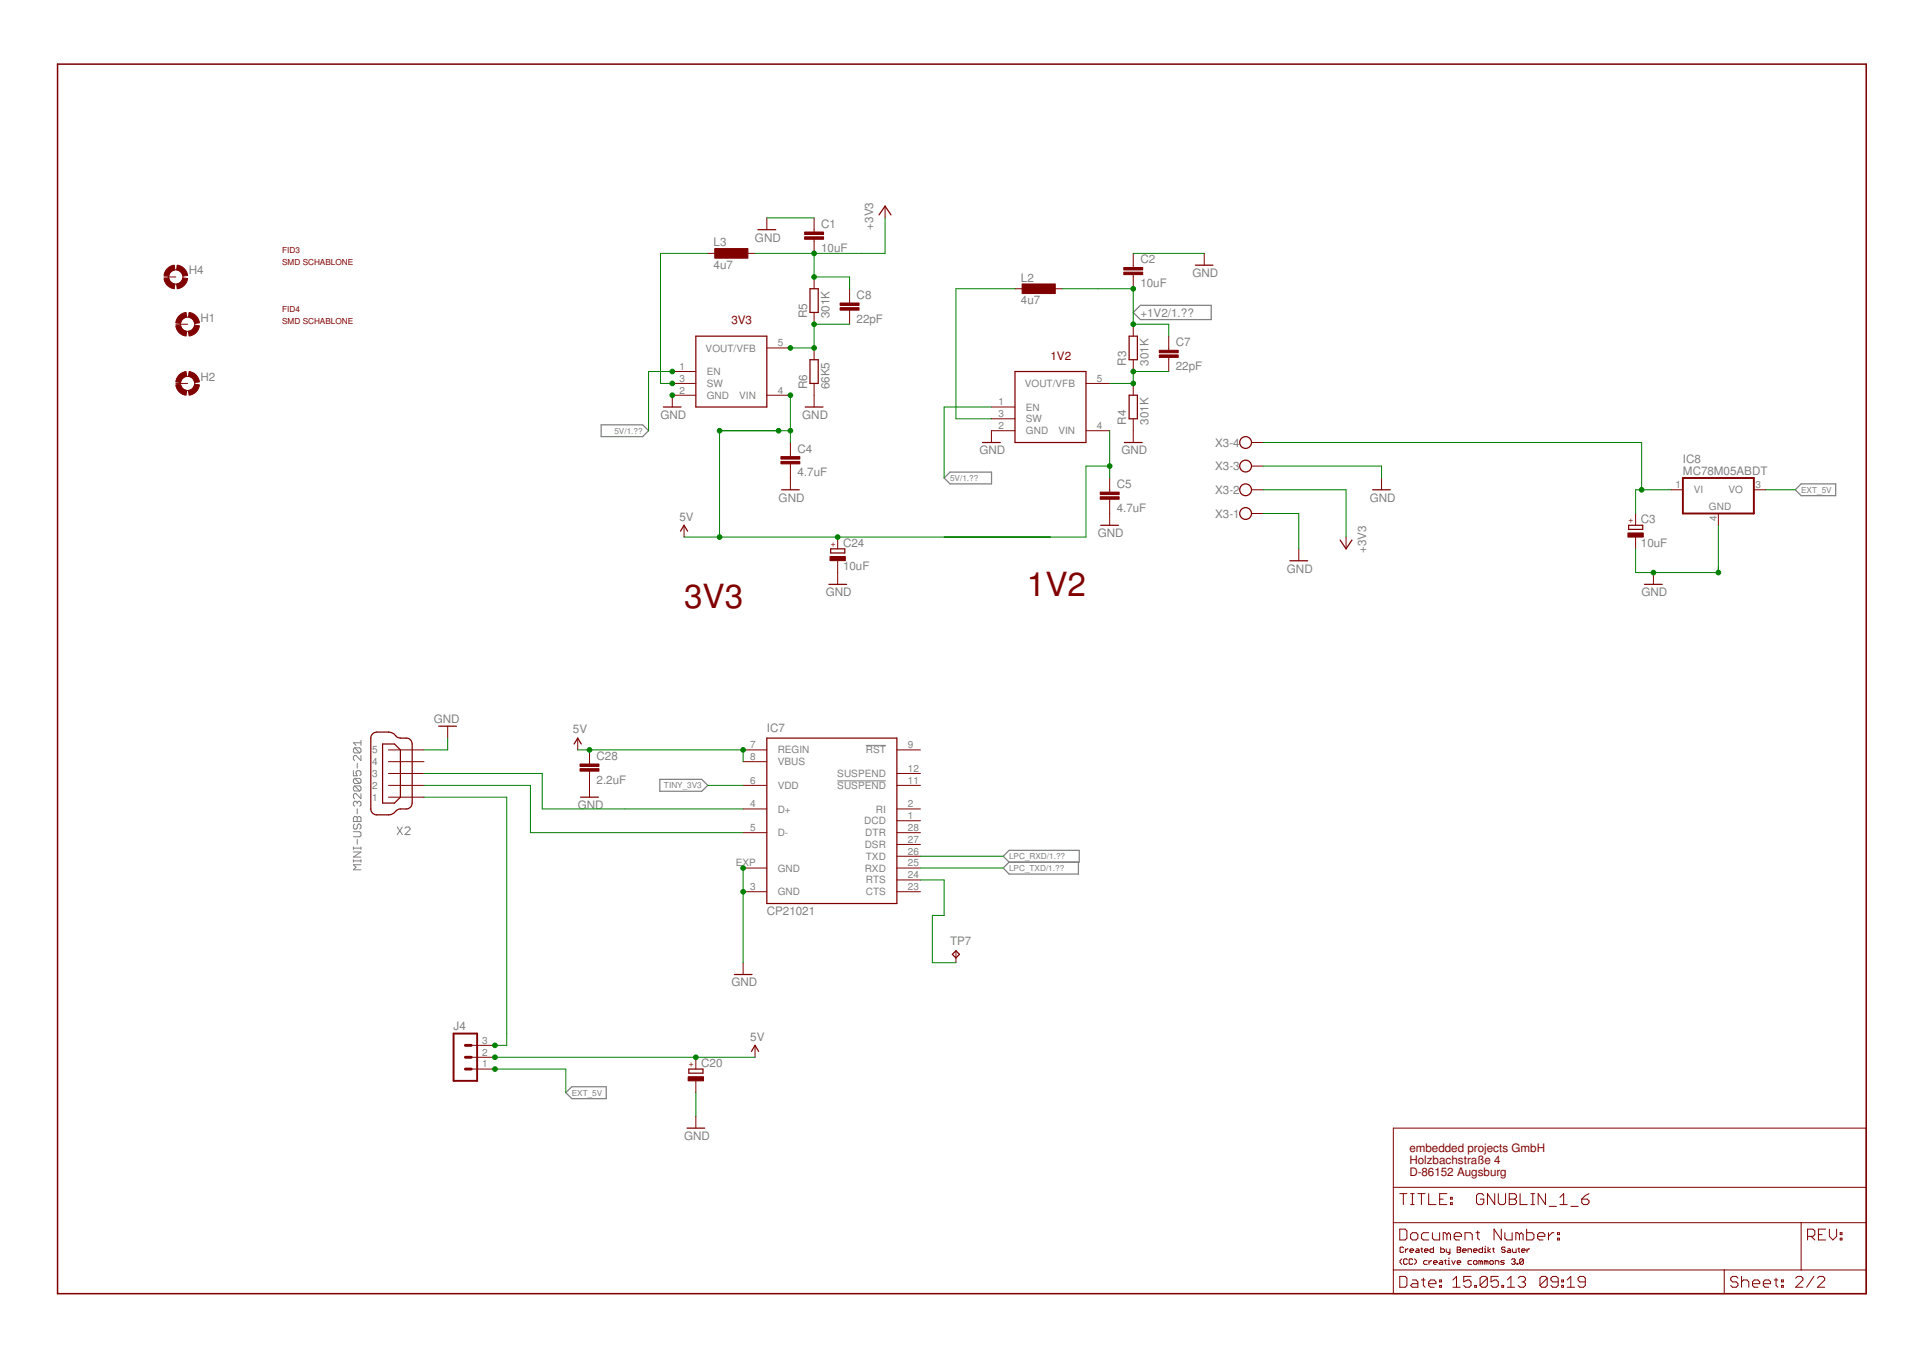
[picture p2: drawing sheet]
<svg xmlns="http://www.w3.org/2000/svg" width="297mm" height="210mm" viewBox="0 0 297 210" stroke-linecap="round" stroke-linejoin="round" font-family="sans-serif">
<g fill="none" stroke="#808080" stroke-width=".15">
<path d="M54.6 119v.8h.6l-.2-.4v-.2l.2-.2h.4l.2 .2v.4l-.2 .2M54.8 115.5h.8l.2 .2v.4l-.2 .2M54.8 115.5l-.2 .2v.4l.2 .2h.8M54.8 115.5l.8 .8M55.2 117.9v.7M55.8 114.3v.8M55.8 116.7v.8l-.8-.8h-.2l-.2 .2v.4l.2 .2M55.8 114.7h-1.2l.4 .4M133.7 115.1h3.1M54.6 126.3l.2-.2h.2l.2 .2 .2-.2h.2l.2 .2v.6h-1.2zM54.6 128.5h1l.2 .2v.4l-.2 .1h-1M54.6 133h1.2"/>
<path d="M54.6 130.8v.4M54.6 132.8v.4M54.6 131.6h1.2l-1.2 .8h1.2M54.6 131h1.2M54.8 120.2h.8l.2 .2v.4l-.2 .2M54.8 121.4h.8l.2 .2v.4l-.2 .2M54.8 127.3l-.2 .2v.4l.2 .2h.2l.2-.2v-.4l.2-.2h.2l.2 .2v.4l-.2 .2M54.8 120.2l-.2 .2v.4l.2 .2h.8M54.8 121.4l-.2 .2v.4l.2 .2h.8M54.8 121.4l.8 .8M54.8 120.2l.8 .8M55.2 124l.2-.2h.2l.2 .2v.3l-.2 .2"/>
<path d="M55.2 124l-.2-.2h-.2l-.2 .2v.3l.2 .2M55.2 124v.1M55.2 124.9v.8M55.2 126.3v.6M55.2 129.6v.8M55.8 133.6h-1.2l.4 .3-.4 .4h1.2M55.8 122.6v.8l-.8-.8h-.2l-.2 .2v.4l.2 .2M55.8 130.8v.4M55.8 132.8v.4M61.4 127.7l.7 1.2M62.1 127.7l-.7 1.2M62.5 127.9l.2-.2h.4l.2 .2v.2l-.8 .8h.8"/>
<path d="M129.3 120.6h7.5"/>
</g>
<path d="M175 48.3l1.1-1.1h11v2.2h-11zM92.9 65.6h6.4l.9 .9-.9 .9h-6.4zM145.8 73.8l.9-.9h6.5v1.8h-6.5zM278.2 74.7h5.3v1.9h-5.3l-.9-1zM101.9 120.4h6.5l.9 .9-.9 .9h-6.5zM155 132.2l.9-.9h10.8v1.9h-10.8zM155.9 133.2l-.9 .9 .9 .9h10.7v-1.8M87.4 168.8l.9-.9h5.3v1.8h-5.3z" fill="none" stroke="#808080" stroke-width=".19"/>
<g fill="none" stroke="#800000" stroke-width=".15">
<path d="M109.3 39.1h1.8M114.8 39.1h1.8M118.4 33.7v1.8M125.8 33.7v2.1M125.8 36.9v2.2M136.7 31.8v1.9M175 39.1v2.2M186 39.1v1.9M25.3 42.8h1.9M27.2 59.2h1.8M27.2 50.1h1.8M103.8 57.4h3.7"/>
<path d="M103.8 59.2h3.7M118.4 53.7h3.7M125.8 42.8v1.8M125.8 48.3v1.8M125.8 53.7v1.9M125.8 59.2v3.7M131.2 44.6v2.2M131.2 47.9v2.2M156.8 44.6h1.8M162.3 44.6h1.8M167.7 59.2h3.7M175 42.4v2.2"/>
<path d="M175 50.1v1.8M175 55.6v1.8M175 59.2v1.8M180.5 51.9v2.2M180.5 55.2v2.2M107.5 61h-3.7v1.9M118.4 61h3.7M122.1 68.3v2.2M122.1 71.6v4M153.1 62.9h3.7M153.1 64.7h3.7M156.8 66.5h-3.7v1.8"/>
<path d="M167.7 66.5h3.7M171.4 73.8v2.2M171.4 77.1v4M175 64.7v3.6M193.3 79.3h1.8M193.3 75.6h1.8M193.3 72h1.8M193.3 68.3h1.8M213.4 73.8v1.8M252.6 79.3v1.8M258.1 75.6h1.8M265.4 79.3v1.8"/>
<path d="M270.9 75.6h1.8M105.7 81.1v1.9M129.4 83v1.8M129.4 86.6v3.7M200.6 84.8v1.8M207.9 83v1.8M252.6 83v1.8M255.4 88.4v1.9M60 115.8h5.5M60 117.6h5.5M60 119.5h5.5M69.2 112.2v1.8"/>
<path d="M89.2 114v1.8M91.1 115.8v2.2M91.1 119.1v4M114.8 115.8h3.6M114.8 117.6h3.6M138.5 115.8h3.7M138.5 119.5h3.7M60 121.3h5.5M60 123.1h5.5M114.8 121.3h3.6M114.8 137.7h3.6M114.8 124.9h3.6"/>
<path d="M114.8 128.6h3.6M114.8 134.1h3.6M138.5 121.3h3.7M138.5 137.7h3.7M138.5 124.9h3.7M138.5 128.6h3.7M138.5 126.8h3.7M138.5 130.4h3.7M138.5 132.2h3.7M138.5 134.1h3.7M138.5 135.9h3.7M114.8 148.7v1.8"/>
<path d="M147.7 146.9v1.8M72.8 165.1h3.7M72.8 163.3h3.7M72.8 161.5h3.7M107.5 163.3v1.8M107.5 166.9v1.9M107.5 172.4v1.8M116.6 161.5v1.8M215.2 174.2h73.1v25.6h-73.1zM215.2 188.8h73.1M215.2 196.2h73.1M215.2 183.4h73.1"/>
<path d="M216.2 189.8h.8l.3 .3v1.1l-.3 .3h-.8zM216.2 197.1h.8l.3 .3v1.1l-.3 .3h-.8zM216.2 184.4h1.1M216.5 194.4l-.2 .3v.3l.2 .3M216.8 184.4v1.7M216.8 192.7l-.1-.1h-.3l-.1 .1v.6l.1 .1h.3l.1-.1M217.1 192.9v.5M217.4 194.6l-.2-.2h-.2l-.2 .2v.5l.2 .2h.2l.2-.2M217.5 192.9l-.4 .3M217.8 193.2h.6l-.2-.3h-.3l-.1 .1v.3l.1 .1h.3M217.9 184.4h.5M217.9 186.1h.5"/>
<path d="M218.2 197.7h.5l.3 .3v.8h-.8l-.3-.3 .3-.2h.8M218.2 190.4h.5l.3 .3v.5l-.3 .3h-.5l-.3-.3v-.5zM218.2 184.4v1.7M218.2 194.6l-.1-.2h-.3l-.1 .2v.5l.1 .2h.3l.1-.2M218.5 194.4l.3 .3v.3l-.3 .3M218.8 192.9h.3l.1 .1v.4h-.4l-.2-.1 .2-.1h.4M219 184.4h1.1M219.5 192.9h.3M219.6 197.7h.5M219.6 184.4v1.7M219.6 192.7v.6l.2 .1M219.9 197.4v1.1l.2 .3"/>
<path d="M220 193.2h.6l-.1-.3h-.3l-.2 .1v.3l.2 .1h.3M220.5 194.7h-.5l-.1 .2v.2l.1 .2h.5M220.7 198.3h1.1v-.3l-.3-.3h-.5l-.3 .3v.5l.3 .3h.5M220.7 184.4v1.7h1.1M220.7 190.4h-.8l-.3 .3v.5l.3 .3h.8M220.7 194.7v.6M221.1 194.7l-.4 .3M221.3 190.4v.8l.2 .3h.9v-1.1M221.4 192.6v.8h-.4l-.1-.1v-.3l.1-.1h.4M221.4 195h.6l-.2-.3h-.2l-.2 .2v.2l.2 .2h.2M222.4 198.5h.3v.3h-.3zM222.4 197.7h.3v.3h-.3z"/>
<path d="M222.4 185.2h.5M222.4 194.7h.3l.1 .2v.4h-.4l-.1-.2 .1-.1h.4M222.5 192.6v.8h.5l.1-.1v-.3l-.1-.1h-.5M223.1 194.7h.3M223.3 194.6v.5l.1 .2M223.4 192.9v.4l.1 .1h.5M223.5 184.4h-1.1v1.7h1.1M223.5 190.7l-.3-.3h-.3v1.1M223.5 190.7l.3-.3 .2 .3v.8M223.5 190.7v.8M223.7 195.3h.3M223.7 194.7h.1v.6"/>
<path d="M223.8 194.3v.1M224 192.9v.7l-.3 .1M224 185.8h.3v.3h-.3zM224 184.9h.3v.3h-.3zM224.2 194.7l.3 .6 .3-.6M224.4 198.8h1.2M224.4 197.7l.6-.6v1.7M224.6 191h1.1v-.3l-.3-.3h-.5l-.3 .3v.5l.3 .3h.5M225.1 192.6h.4l.1 .1-.1 .3 .1 .3-.1 .1h-.4zM225.1 195h.5l-.1-.3h-.3l-.1 .2v.2l.1 .2h.3M225.1 193h.4M225.9 193.2h.6l-.2-.3h-.2l-.2 .1v.3l.2 .1h.2"/>
<path d="M226.3 191.5v-1.1h.8l.3 .3v.8M226.8 193.4v-.5h.4l.1 .1v.4M227.2 197.1h-1.1v.9l.6-.3h.2l.3 .3v.5l-.3 .3h-.5l-.3-.3M227.3 194.7h-.4l-.1 .2v.2l.1 .2h.4M227.6 193.2h.6l-.2-.3h-.3l-.1 .1v.3l.1 .1h.3M227.7 194.7h.3l.2 .2v.2l-.2 .2h-.3l-.1-.2v-.2zM227.8 198.5h.3v.3h-.3zM228 190.4h.5M228.3 190.1v1.1l.2 .3M228.7 194.9l.2-.2 .1 .2v.4M228.7 194.9l-.3-.2v.6M228.7 194.9v.4"/>
<path d="M229 192.6v.8h-.4l-.2-.1v-.3l.2-.1h.4M229.2 184.6l-.3-.2h-.6l-.2 .2v1.2l.2 .3h.6l.3-.3v-.6h-.6M229.3 193.4h.3M229.3 192.9h.1v.5M229.4 192.5v.1M229.6 194.9l.1-.2 .1 .2v.4M229.6 194.9l-.3-.2v.6M229.6 194.9v.4M229.7 197.4v1.1l-.2 .3h-.6l-.3-.3M229.7 197.4l-.2-.3h-.6l-.3 .3v1.1M229.7 197.4l-1.1 1.1M229.8 192.6v.8"/>
<path d="M230.3 192.9l-.5 .3 .5 .2M230.3 194.7h.2l.2 .2v.2l-.2 .2h-.2l-.2-.2v-.2zM230.5 192.9h.3M230.7 192.7v.6l.1 .1M230.9 184.4v1.7l-1.1-1.7v1.7M231 195.3v-.6h.4l.1 .2v.4M231.4 197.1h-1.1v.9l.6-.3h.2l.3 .3v.5l-.3 .3h-.5l-.3-.3M231.4 184.4v1.4l.3 .3h.6l.3-.3v-1.4M231.9 189.8v1.7l-1.1-1.7v1.7M232 198.5h.3v.3h-.3zM232.4 194.7h-.5l-.1 .2 .6 .2-.2 .2h-.4M232.5 190.4v.8l.2 .3h.9v-1.1"/>
<path d="M232.5 192.7l-.1-.1h-.3l-.2 .1 .2 .3h.3l.1 .2-.1 .2h-.3l-.2-.1M232.8 198.8h1.2M232.8 197.7l.6-.6v1.7M232.9 192.9h.3l.1 .1v.4h-.4l-.1-.1 .1-.1h.4M233.1 184.4h.9l.3 .2v.3l-.3 .3 .3 .3v.3l-.3 .3h-.9zM233.1 185.2h.9M233.5 194.6l.1-.2h.3l.1 .2-.1 .3M233.6 192.9v.4l.2 .1h.4v-.5M233.8 194.9h.1M233.9 194.9l.1 .1-.1 .3h-.3l-.1-.2M234.3 195.1h.2v.2h-.2zM234.5 192.9h.2"/>
<path d="M234.5 197.4l.3-.3h.6l.2 .3v.3l-.2 .3M234.6 192.7v.6l.1 .1M234.7 190.7l-.3-.3h-.3v1.1M234.7 190.7v.8M234.7 190.7l.3-.3 .3 .3v.8M234.8 184.4v1.7h1.1M235 193.2h.6l-.2-.3h-.2l-.2 .1v.3l.2 .1h.2M235.1 198h.3M235.3 194.6l-.1-.2h-.3l-.2 .2v.5M235.3 194.6v.5l-.1 .2h-.3l-.2-.2M235.3 194.6l-.6 .5M235.4 198l.2 .3v.2l-.2 .3h-.6l-.3-.3"/>
<path d="M235.8 189.8v1.7h.9l.2-.3v-.5l-.2-.3h-.9M235.9 192.9v.5M236.3 192.9h-.2l-.2 .3M236.5 184.4h.5M236.5 186.1h.5M236.8 184.4v1.7M237.5 191h1.1v-.3l-.3-.3h-.5l-.3 .3v.5l.3 .3h.5M238.7 184.4v1.7l-1.1-1.7v1.7M239 197.4v1.1l-.3 .3h-.6l-.2-.3M239 197.4l-.3-.3h-.6l-.2 .3v1.1M239 197.4l-1.1 1.1M239.2 190.4v1.1"/>
<path d="M239.3 186.3h1.1M240 190.4h-.2l-.6 .6M240.6 191.2h.3v.3h-.3zM240.6 190.4h.3v.3h-.3zM240.7 198h-.9l-.2-.3v-.3l.2-.3h.6l.3 .3v1.1l-.3 .3h-.6l-.2-.3M241 186.1h1.1M241 184.9l.5-.5v1.7M241.2 198.5h.3v.3h-.3zM241.2 197.7h.3v.3h-.3zM242.1 198.8h1.1M242.1 197.7l.5-.6v1.7M242.7 186.3h1.1"/>
<path d="M244.3 185.2h.9l.2 .3v.3l-.2 .3h-.6l-.3-.3zM244.9 198h-.9l-.2-.3v-.3l.2-.3h.6l.3 .3v1.1l-.3 .3h-.6l-.2-.3M245.4 184.4l-.5 .2-.6 .6M266.3 196.2v3.6M268.5 197.4l-.3-.3h-.6l-.3 .3v.3l.3 .3h.6l.3 .3v.2l-.3 .3h-.6l-.3-.3M269 198l.3-.3h.6l.2 .3v.8M269 197.1v1.7M270.7 198.3h1.1v-.3l-.3-.3h-.5l-.3 .3v.5l.3 .3h.5M272.4 198.3h1.1v-.3l-.3-.3h-.6l-.2 .3v.5l.2 .3h.6M274.1 197.7h.5M274.3 197.4v1.1l.3 .3M275.2 198.5h.3v.3h-.3z"/>
<path d="M275.2 197.7h.3v.3h-.3zM277.4 197.4l.3-.3h.5l.3 .3v.3l-1.1 1.1h1.1M278.2 188.8v7.4M279.2 191h.8l.3-.3v-.6l-.3-.3h-.8v1.7M279.8 191l.5 .5M280.2 197.1l-1.1 1.7M280.7 197.4l.3-.3h.6l.3 .3v.3l-1.2 1.1h1.2M280.9 190.7h.6M282 189.8h-1.1v1.7h1.1M282.6 189.8v1.2l.5 .5 .6-.5v-1.2M284.2 191.2h.3v.3h-.3zM284.2 190.4h.3v.3h-.3z"/>
<circle cx="27.2" cy="42.8" r="1.1"/>
<circle cx="29" cy="50.1" r="1.1"/>
<circle cx="29" cy="59.2" r="1.1"/>
</g>
<path d="M8.9 9.9h279.4v189.9h-279.4z" fill="none" stroke="#800000" stroke-width=".23"/>
<g fill="none" stroke="#800000" stroke-width=".19">
<path d="M117.1 35.5h2.7M135.8 33.2l.9-1.4 .9 1.4M107.5 51.9h10.9v11h-10.9zM125.1 44.6h1.3v3.7h-1.3zM125.1 55.6h1.3v3.6h-1.3zM156.8 57.4h10.9v10.9h-10.9zM174.4 51.9h1.3v3.7h-1.3zM184.6 41h2.8M102.5 62.9h2.7M120.7 75.6h2.8M124.4 62.9h2.7M151.8 68.3h2.7"/>
<path d="M173.7 68.3h2.7M174.4 61h1.3v3.7h-1.3zM212 75.6h2.8M105.1 82l.6-.9 .5 .9M128 90.3h2.8M128.3 84.8h2.2v.6h-2.2zM170 81.1h2.8M199.2 86.6h2.8M207 83.4l.9 1.4 .9-1.4M251.6 81.1h2.1v.7h-2.1zM254 90.3h2.8M57.6 113.3l.6-.2h1.8a2 2 0 0 1 1.4 .8l.4 .1a1.61 1.61 0 0 1 1.6 .3l.3 .6v9.1a.9 .9 0 0 1-.9 .9 1.76 1.76 0 0 0-1.5 .3l-.2 .1a1.4 1.4 0 0 1-1.1 .6l-2-.1a.92 .92 0 0 1-.7-.9v-10.9v-.3z"/>
<path d="M59.1 114.9h1.8l.9 .9v7.3l-.9 .9h-1.8zM67.8 112.2h2.7M88.7 114.9l.5-.9 .6 .9M118.4 114h20.1v25.6h-20.1zM89.7 123.1h2.7M113.4 150.5h2.8M147.1 147.4l.6-.5 .5 .5-.5 .6zM106.1 174.2h2.8M106.4 165.1h2.2v.7h-2.2zM116.1 162.4l.5-.9 .6 .9"/>
<circle cx="192.4" cy="79.3" r=".91"/>
<circle cx="192.4" cy="72" r=".91"/>
<circle cx="192.4" cy="75.6" r=".91"/>
<circle cx="192.4" cy="68.3" r=".91"/>
</g>
<g fill="#800000" stroke="#800000" stroke-width=".15">
<path d="M110.4 38.4h5.1v1.5h-5.1z"/>
<path d="M120.6 71.3h2.9v.3h-2.9z"/>
<path d="M120.6 70.5h2.9v.4h-2.9z"/>
<path d="M124.3 36.6h2.9v.4h-2.9z"/>
<path d="M124.3 35.8h2.9v.4h-2.9z"/>
<path d="M157.9 43.9h5.1v1.4h-5.1z"/>
<path d="M169.9 76.7h3v.4h-3z"/>
<path d="M169.9 76h3v.4h-3z"/>
<path d="M173.6 42h2.9v.4h-2.9z"/>
<path d="M173.6 41.3h2.9v.4h-2.9z"/>
<path d="M129.8 47.5h2.9v.4h-2.9z"/>
<path d="M129.8 46.8h2.9v.4h-2.9z"/>
<path d="M179.1 54.8h2.9v.4h-2.9z"/>
<path d="M179.1 54.1h2.9v.4h-2.9z"/>
<path d="M89.6 118.7h2.9v.4h-2.9z"/>
<path d="M89.6 118h2.9v.4h-2.9z"/>
<path d="M106.3 166.3h2.4v.6h-2.4z"/>
<path d="M128.2 86h2.4v.6h-2.4z"/>
<path d="M251.5 82.3h2.3v.7h-2.3z"/>
</g>
<g fill="#800000" stroke="#800000" stroke-width=".15">
<path d="M27.4 41a1.86 1.86 0 0 1 1.6 1.5l-.7 .2a1.14 1.14 0 0 0-1-1z" fill-rule="evenodd"/>
<path d="M25.8 41.5l.6-.4 .5-.1 .1 .7a1.14 1.14 0 0 0-.9 1l-.8-.2 .2-.4z" fill-rule="evenodd"/>
<path d="M25.3 43l.8-.1a1.08 1.08 0 0 0 .9 1l-.1 .7a1.76 1.76 0 0 1-1.6-1.6z" fill-rule="evenodd"/>
<path d="M27.3 43.9a1.13 1.13 0 0 0 1-1l.7 .1a1.81 1.81 0 0 1-1.6 1.6z" fill-rule="evenodd"/>
<path d="M29.2 48.3a1.81 1.81 0 0 1 1.6 1.6l-.7 .1a1.14 1.14 0 0 0-1-1z" fill-rule="evenodd"/>
<path d="M27.7 48.8l.5-.4 .5-.1 .1 .7a1.14 1.14 0 0 0-.9 1l-.7-.1 .1-.5z" fill-rule="evenodd"/>
<path d="M27.2 50.3l.7-.1a1.08 1.08 0 0 0 .9 1l-.1 .7a1.76 1.76 0 0 1-1.5-1.6z" fill-rule="evenodd"/>
<path d="M29.1 51.2a1.08 1.08 0 0 0 1-1l.7 .1a1.76 1.76 0 0 1-1.6 1.6z" fill-rule="evenodd"/>
<path d="M29.2 57.4a1.81 1.81 0 0 1 1.6 1.6l-.7 .1a1.14 1.14 0 0 0-1-1z" fill-rule="evenodd"/>
<path d="M27.7 57.9l.5-.4 .5-.1 .1 .7a1.08 1.08 0 0 0-.9 1l-.7-.1 .1-.5z" fill-rule="evenodd"/>
<path d="M27.2 59.4h.7a1.08 1.08 0 0 0 .9 .9l-.1 .7a1.81 1.81 0 0 1-1.5-1.6z" fill-rule="evenodd"/>
<path d="M29.1 60.3a1.08 1.08 0 0 0 1-.9h.7a1.81 1.81 0 0 1-1.6 1.6z" fill-rule="evenodd"/>
</g>
<path d="M259.9 73.8h11v5.5h-11zM70.1 159.6h3.6v7.3h-3.6z" fill="none" stroke="#800000" stroke-width=".3"/>
<path d="M71.9 161.5h.9M71.9 163.3h.9M71.9 165.1h.9" fill="none" stroke="#800000" stroke-width=".44"/>
<g fill="none" stroke="#008000" stroke-width=".15">
<path d="M109.3 39.1h-7.3v20.1h1.8M118.4 33.7h7.4M125.8 39.1v3.7h5.4v1.8M136.7 33.7v5.4h-20.1M175 39.1h11M103.8 57.4h-3.6v9.1M131.2 50.1h-5.4v3.6h-3.7M156.8 44.6h-9.1v20.1h5.4M164.1 44.6h10.9v5.5h5.5v1.8M180.5 57.4h-5.5v1.8h-3.6M122.1 66.5h-11v16.5M122.1 61v7.3"/>
<path d="M153.1 62.9h-7.3v10.9M171.4 66.5v7.3M171.4 72h-3.7v11h-62M195.1 75.6h12.8v7.4M195.1 72h18.3v1.8M195.1 79.3h5.5v5.5M195.1 68.3h58.5v7.3M258.1 75.6h-5.5v3.7M272.7 75.6h4.6M265.4 81.1v7.3h-12.8v-3.6M65.5 119.5h18.3v5.4h31M69.2 114v1.8h-3.7"/>
<path d="M89.2 115.8h25.6v1.8M65.5 121.3h16.4v7.3h32.9M65.5 123.1h12.8v38.4h-1.8M109.3 121.3h5.5M114.8 134.1v14.6M142.2 135.9h3.6v5.5h-1.8v7.3h3.7M142.2 134.1h12.8M142.2 132.2h12.8M76.5 163.3h40.1M76.5 165.1h10.9v3.7M107.5 168.8v3.6"/>
</g>
<g fill="#008000" stroke="#008000" stroke-width=".15">
<circle cx="103.8" cy="59.2" r=".36"/>
<circle cx="125.8" cy="53.7" r=".36"/>
<circle cx="122.1" cy="53.7" r=".36"/>
<circle cx="125.8" cy="50.1" r=".36"/>
<circle cx="125.8" cy="39.1" r=".36"/>
<circle cx="125.8" cy="42.8" r=".36"/>
<circle cx="114.8" cy="115.8" r=".36"/>
<circle cx="91.1" cy="115.8" r=".36"/>
<circle cx="76.5" cy="163.3" r=".36"/>
<circle cx="107.5" cy="163.3" r=".36"/>
<circle cx="171.4" cy="72" r=".36"/>
<circle cx="129.4" cy="83" r=".36"/>
<circle cx="122.1" cy="61" r=".36"/>
<circle cx="122.1" cy="66.5" r=".36"/>
<circle cx="120.3" cy="66.5" r=".36"/>
<circle cx="111.1" cy="66.5" r=".36"/>
<circle cx="111.1" cy="83" r=".36"/>
<circle cx="103.8" cy="57.4" r=".36"/>
<circle cx="103.8" cy="61" r=".36"/>
<circle cx="114.8" cy="137.7" r=".36"/>
<circle cx="114.8" cy="134.1" r=".36"/>
<circle cx="265.4" cy="88.4" r=".36"/>
<circle cx="255.4" cy="88.4" r=".36"/>
<circle cx="175" cy="59.2" r=".36"/>
<circle cx="175" cy="57.4" r=".36"/>
<circle cx="175" cy="44.6" r=".36"/>
<circle cx="175" cy="50.1" r=".36"/>
<circle cx="76.5" cy="161.5" r=".36"/>
<circle cx="76.5" cy="165.1" r=".36"/>
<circle cx="253.6" cy="75.6" r=".36"/>
</g>
<g font-size="5.1" fill="#800000">
<text x="105.7" y="93.9">3V3</text>
<text x="158.6" y="92.1">1V2</text>
</g>
<g font-size="1.8" fill="#808080">
<text x="126.8" y="35.2">C1</text>
<text x="134.9" y="35.5" transform="rotate(-90 134.9 35.5)">+3V3</text>
<text x="110.2" y="41.5">4u7</text>
<text x="110.2" y="38.1">L3</text>
<text x="116.6" y="37.3">GND</text>
<text x="126.8" y="38.9">10uF</text>
<text x="176.1" y="40.7">C2</text>
<text x="29.2" y="42.4">H4</text>
<text x="132.3" y="46.2">C8</text>
<text x="157.7" y="47">4u7</text>
<text x="157.7" y="43.5">L2</text>
<text x="176.1" y="44.3">10uF</text>
<text x="184.2" y="42.8">GND</text>
<text x="31" y="49.7">H1</text>
<text x="124.7" y="49.2" transform="rotate(-90 124.7 49.2)">R5</text>
<text x="128.1" y="49.2" transform="rotate(-90 128.1 49.2)">301K</text>
<text x="132.3" y="49.8">22pF</text>
<text x="176.1" y="48.9">+1V2/1.??</text>
<text x="181.6" y="53.5">C7</text>
<text x="31" y="58.8">H2</text>
<text x="174" y="56.5" transform="rotate(-90 174 56.5)">R3</text>
<text x="177.4" y="56.5" transform="rotate(-90 177.4 56.5)">301K</text>
<text x="181.6" y="57.1">22pF</text>
<text x="102" y="64.7">GND</text>
<text x="123.9" y="64.7">GND</text>
<text x="124.7" y="60.1" transform="rotate(-90 124.7 60.1)">R6</text>
<text x="128.1" y="60.1" transform="rotate(-90 128.1 60.1)">66K5</text>
<text x="174" y="65.6" transform="rotate(-90 174 65.6)">R4</text>
<text x="177.4" y="65.6" transform="rotate(-90 177.4 65.6)">301K</text>
<text x="123.2" y="69.9">C4</text>
<text x="151.3" y="70.2">GND</text>
<text x="173.2" y="70.2">GND</text>
<text x="187.7" y="69">X3-4</text>
<text x="260" y="71.5">IC8</text>
<text x="120.3" y="77.5">GND</text>
<text x="123.2" y="73.5">4.7uF</text>
<text x="172.5" y="75.4">C5</text>
<text x="187.7" y="76.3">X3-2</text>
<text x="187.7" y="72.6">X3-3</text>
<text x="211.6" y="77.5">GND</text>
<text x="260" y="73.4">MC78M05ABDT</text>
<text x="104.9" y="80.4">5V</text>
<text x="169.6" y="83">GND</text>
<text x="172.5" y="79">4.7uF</text>
<text x="187.7" y="79.9">X3-1</text>
<text x="253.5" y="80.8">C3</text>
<text x="130.2" y="88.1">10uF</text>
<text x="130.2" y="84.4">C24</text>
<text x="198.8" y="88.4">GND</text>
<text x="211" y="85.4" transform="rotate(-90 211 85.4)">+3V3</text>
<text x="253.5" y="84.4">10uF</text>
<text x="127.6" y="92.1">GND</text>
<text x="253.6" y="92.1">GND</text>
<text x="67" y="111.6">GND</text>
<text x="88.5" y="113.3">5V</text>
<text x="118.4" y="113.1">IC7</text>
<text x="92.2" y="117.4">C28</text>
<text x="89.2" y="124.9">GND</text>
<text x="92.2" y="121">2.2uF</text>
<text x="118.4" y="141.4">CP21021</text>
<text x="146.7" y="145.9">TP7</text>
<text x="113" y="152.3">GND</text>
<text x="70.1" y="159.1">J4</text>
<text x="115.9" y="160.7">5V</text>
<text x="108.3" y="164.8">C20</text>
<text x="105.7" y="176.1">GND</text>
</g>
<g font-size="1.8" fill="#800000">
<text x="113" y="50.1">3V3</text>
<text x="162.3" y="55.6">1V2</text>
<text x="217.7" y="178">embedded projects GmbH</text>
<text x="217.7" y="179.8">Holzbachstraße 4</text>
<text x="217.7" y="181.6">D-86152 Augsburg</text>
</g>
<g font-size="1.5" fill="#808080">
<text x="120.1" y="53.5">5</text>
<text x="104.9" y="57.1">1</text>
<text x="104.9" y="59">3</text>
<text x="109" y="54.3">VOUT/VFB</text>
<text x="109.2" y="57.9">EN</text>
<text x="109.2" y="59.8">SW</text>
<text x="158.3" y="59.8">VOUT/VFB</text>
<text x="169.4" y="59">5</text>
<text x="104.9" y="60.8">2</text>
<text x="109.2" y="61.6">GND</text>
<text x="114.2" y="61.6">VIN</text>
<text x="120.1" y="60.8">4</text>
<text x="154.2" y="62.6">1</text>
<text x="154.2" y="64.4">3</text>
<text x="158.5" y="63.4">EN</text>
<text x="158.5" y="65.2">SW</text>
<text x="154.2" y="66.3">2</text>
<text x="158.5" y="67.1">GND</text>
<text x="163.5" y="67.1">VIN</text>
<text x="169.4" y="66.3">4</text>
<text x="258.8" y="75.4">1</text>
<text x="261.6" y="76.2">VI</text>
<text x="267" y="76.2">VO</text>
<text x="271.2" y="75.4">3</text>
<text x="264" y="78.8">GND</text>
<text x="265.2" y="80.4" transform="rotate(-90 265.2 80.4)">4</text>
<text x="57.5" y="118.2">4</text>
<text x="57.5" y="116.4">5</text>
<text x="115.9" y="115.6">7</text>
<text x="115.9" y="117.4">8</text>
<text x="120.1" y="116.4">REGIN</text>
<text x="120.1" y="118.2">VBUS</text>
<text x="133.7" y="116.4">RST</text>
<text x="140.2" y="115.6">9</text>
<text x="140.2" y="119.2">12</text>
<text x="57.5" y="123.7">1</text>
<text x="57.5" y="121.9">2</text>
<text x="57.5" y="120">3</text>
<text x="115.9" y="121">6</text>
<text x="115.9" y="124.7">4</text>
<text x="120.1" y="121.8">VDD</text>
<text x="120.1" y="125.5">D+</text>
<text x="129.3" y="120">SUSPEND</text>
<text x="129.3" y="121.9">SUSPEND</text>
<text x="135.3" y="125.5">RI</text>
<text x="140.2" y="121">11</text>
<text x="140.2" y="124.7">2</text>
<text x="115.9" y="128.3">5</text>
<text x="120.1" y="129.1">D-</text>
<text x="133.5" y="127.3">DCD</text>
<text x="133.6" y="131">DSR</text>
<text x="133.7" y="129.2">DTR</text>
<text x="140.2" y="126.5">1</text>
<text x="140.2" y="128.3">28</text>
<text x="140.2" y="130.2">27</text>
<text x="140.2" y="132">26</text>
<text x="113.7" y="133.8">EXP</text>
<text x="115.9" y="137.5">3</text>
<text x="120.1" y="134.6">GND</text>
<text x="133.6" y="134.6">RXD</text>
<text x="133.7" y="132.8">TXD</text>
<text x="133.7" y="136.5">RTS</text>
<text x="140.2" y="133.8">25</text>
<text x="140.2" y="135.6">24</text>
<text x="140.2" y="137.5">23</text>
<text x="120.1" y="138.3">GND</text>
<text x="133.7" y="138.3">CTS</text>
<text x="74.5" y="161.2">3</text>
<text x="74.5" y="164.9">1</text>
<text x="74.5" y="163">2</text>
</g>
<g font-size="1.3" fill="#800000">
<text x="43.6" y="41">SMD SCHABLONE</text>
<text x="43.6" y="39.1">FID3</text>
<text x="43.6" y="50.1">SMD SCHABLONE</text>
<text x="43.6" y="48.3">FID4</text>
<text x="252.2" y="80.8" transform="rotate(-90 252.2 80.8)">+</text>
<text x="129" y="84.5" transform="rotate(-90 129 84.5)">+</text>
<text x="107.1" y="164.8" transform="rotate(-90 107.1 164.8)">+</text>
</g>
<g font-size="1.3" fill="#808080">
<text x="94.9" y="67">5V/1.??</text>
<text x="146.7" y="74.3">5V/1.??</text>
<text x="278.2" y="76.1">EXT_5V</text>
<text x="102.6" y="121.8">TINY_3V3</text>
<text x="155.9" y="134.5">LPC_TXD/1.??</text>
<text x="155.9" y="132.7">LPC_RXD/1.??</text>
<text x="88.3" y="169.2">EXT_5V</text>
</g>
</svg>
